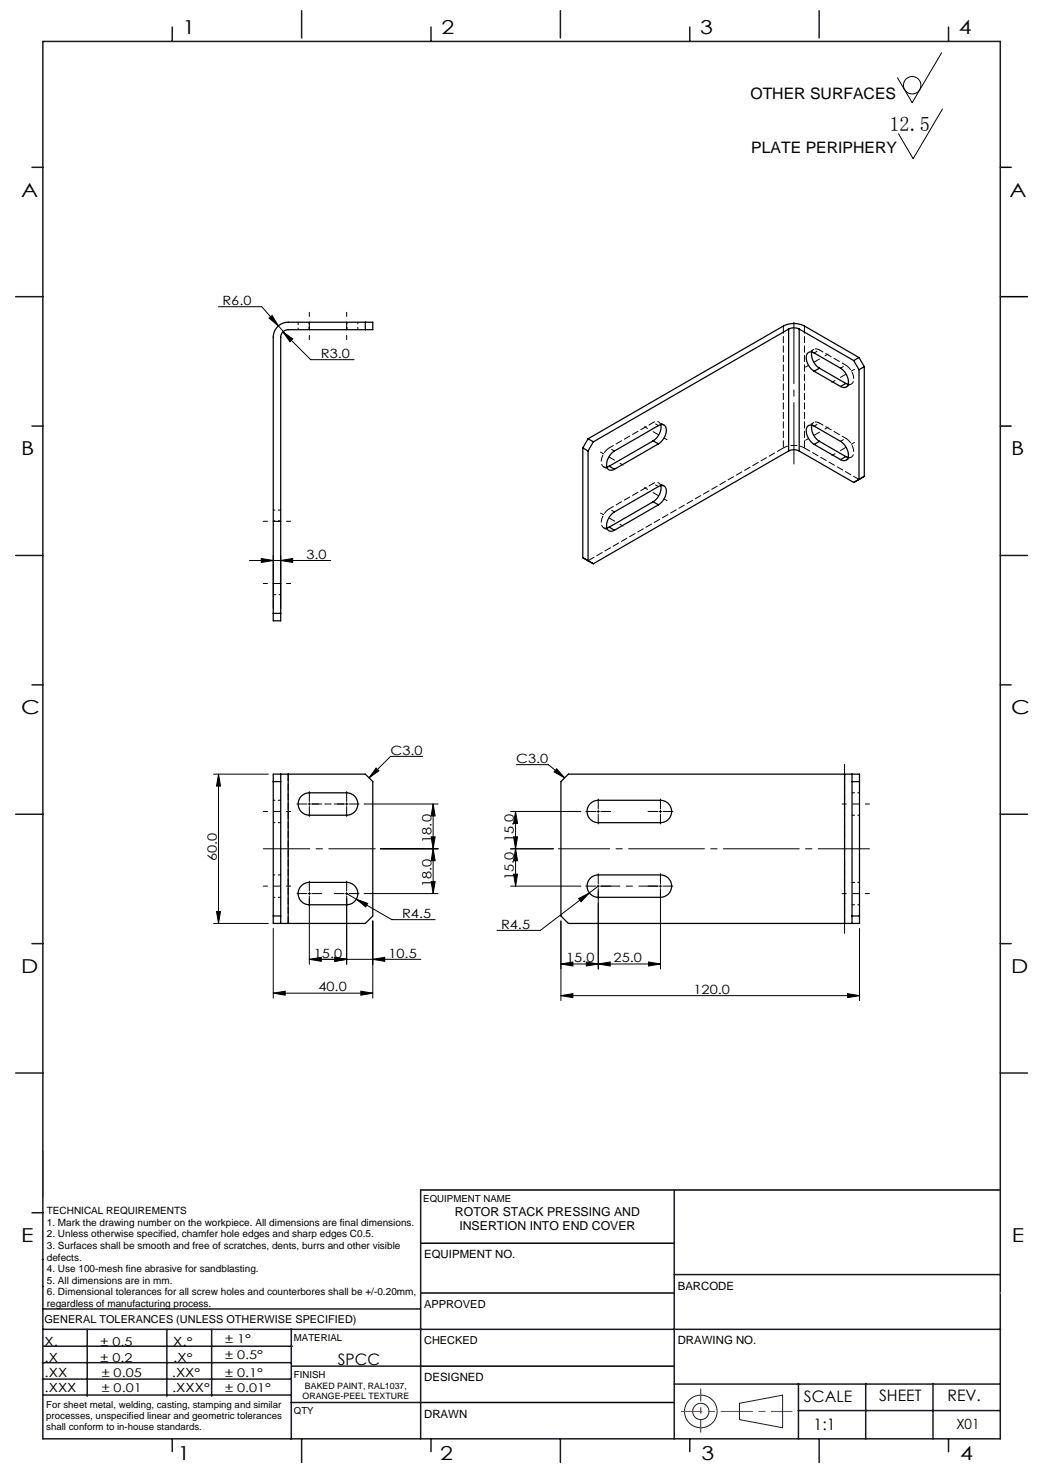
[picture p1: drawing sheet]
<svg xmlns="http://www.w3.org/2000/svg" width="210mm" height="297mm" viewBox="0 0 210 297" stroke-linecap="round" stroke-linejoin="round" font-family="sans-serif">
<g fill="none" stroke="#191924" stroke-width=".2">
<path d="M8.6 231.2v9.4M148.6 282l8.7-1.6v6.5l-8.7-1.6z"/>
<circle cx="140.8" cy="283.6" r="3.3"/>
<circle cx="140.8" cy="283.6" r="1.64"/>
</g>
<path d="M201 33.6h2.2M201 59.6h5.5M201 85.6h2.2M84.5 239.1h116.5M84.6 259.8h50.9M84.6 249.8h50.9M84.6 274.5h50.9M84.5 281.8h51" fill="none" stroke="#000" stroke-width=".3"/>
<path d="M136.9 283.6h22.3" fill="none" stroke="#f00" stroke-width=".2" stroke-dasharray="6.3 1.3 1.3 1.3" stroke-dashoffset="2.2"/>
<path d="M140.8 287.8v-8.7" fill="none" stroke="#f00" stroke-width=".2" stroke-dasharray="6.3 1.3 1.3 1.3" stroke-dashoffset="3.9"/>
<g fill="none" stroke="#191924" stroke-width=".3">
<path d="M8.6 8.3h192.4v280.8h-192.4zM34.6 5.4v2.9M60.6 2.2v5.4M86.6 5.4v2.9M112.6 2.2v5.4M138.6 5.4v2.9M164.6 2.2v5.4M190.6 5.4v2.9M6.4 33.6h2.2M3.2 59.6h5.4M6.4 85.6h2.2M3.2 111.6h5.4"/>
<path d="M201 111.6h5.5M6.4 137.6h2.2M201 137.6h2.2M3.2 163.6h5.4M201 163.6h5.5M6.4 189.6h2.2M201 189.6h2.2M3.2 215.6h5.4M201 215.6h5.5M84.5 239.1v50M135.5 239.1v50M6.4 243.7h2.2"/>
<path d="M8.5 253.1h.1M8.6 258.5h.1M135.5 256.1h65.5M8.5 277.1h49.9M8.5 273.8h49.9M8.6 267.1h75.9M8.6 263h75.9M8.8 270.5h49.9M17.5 267.1v13.5M33.5 267.1v13.5M42.5 267.1v13.5M58.5 267.1v22.1"/>
<path d="M58.6 274.5h26M84.6 267.1h116.5M135.5 278.1h65.5M160.5 278v11.1M174 278v11.1M187.5 278v11.1M8.8 280.3h49.7M34.6 289.1v2.6M58.5 281.8h26M60.6 289.1v4.8M86.6 289.1v2.6M112.6 289.1v4.8"/>
<path d="M138.6 289.1v2.6M160.4 283.5h40.6M164.6 289.1v4.8M190.6 289.1v2.6"/>
</g>
<path d="M201 259.8h.1" fill="none" stroke="#c0c0c0" stroke-width=".2"/>
<g fill="none" stroke="#000" stroke-width=".2">
<path d="M189.2 10.6l-5.9 10-2.9-5M189.4 21.9l-5.9 10-2.9-5M43.9 61.6h8.7l5.3 6.2M54.1 63.9l.6-.5 1.2 2.1zM56.9 66.7l1.9 1.4-.5 .6zM56.9 66.7l5.5 5.6h8.8M50.1 112.6h16.4M52.5 112.2l2.4 .4-2.4 .4zM54.9 111.6v10.7M56.4 112.6l2.4-.4v.8zM56.4 111.6v10.7M42.9 155.6h11"/>
<path d="M43.9 155.6l.4 2.4h-.8zM43.9 155.6v30M75.6 154.3l.5 .6-1.9 1.4zM84.9 152h-6.4l-4.3 4.3M103.7 153.7h6.5l3.3 2.6M111.9 154.5l1.6 1.8-2.1-1.2zM69.4 179.6h.5M69.4 161.6h.5M69.7 179.6l9 5.2h8.8M69.7 161.3v.5M69.7 179.3v.5M73.2 179.6h14.8"/>
<path d="M73.2 161.6h14.8M76.4 170.6h11.6M86.6 177.2h.8l-.4 2.4zM86.6 168.2h.8l-.4 2.4zM87 161.6v18M87 170.6l.4 2.4h-.8zM87 161.6l.4 2.4h-.8zM102.6 163.1h14.1M102.6 170.6h8.6M102.6 178.1h14.1M103.2 175.7h.8l-.4 2.4zM103.2 168.2h.8l-.4 2.4z"/>
<path d="M103.6 163.1l.4 2.4h-.8zM103.6 170.6l.4 2.4h-.8zM103.6 163.1v15M120.2 179.1v15.6M120.2 178.1l-11.6 8.9h-8.7M132.5 178.1h.5M132.5 163.1h.5M132.7 162.8v.5M132.7 177.8v.5M132.7 179.1v15.6M42.9 185.6h11M43.5 183.2h.8l-.4 2.4z"/>
<path d="M54.9 199.6l2.4-.4v.8zM54.9 186.6v14M54.9 199.6h20M62.2 192.8l2.4-.4v.8zM62.2 180.6v13.2M67.3 192.4l2.4 .4-2.4 .4zM69.7 180.6v13.2M71.6 180.7l2.3 .8-.4 .7zM72.5 199.2l2.4 .4-2.4 .4zM74.9 192.8l2.4-.4v.8zM74.9 185.1v15.5M84.6 192.8h-22.4"/>
<path d="M112.7 193.7l2.4-.4v.8zM112.7 185.1v16M116.3 180.6l2.1-1.2-1.6 1.8zM117.8 193.3l2.4 .4-2.4 .4zM120.2 193.7l2.4-.4v.8zM130.3 193.3l2.4 .4-2.4 .4zM132.7 193.7h-20M170.3 199.7l2.4 .4-2.4 .4zM172.7 186.6v14.5M112.7 200.1l2.4-.4v.8zM112.7 200.1h60"/>
<circle cx="183.3" cy="17.1" r="1.75"/>
</g>
<path d="M62.2 68.3v-5.5M69.7 68.3v-5.5M58.4 104.8h-5.5M58.4 117.3h-5.5M58.4 178.1h-5.5M58.4 163.1h-5.5M169.2 179.6h5.5M169.2 161.6h5.5" fill="none" stroke="#000" stroke-width=".2" stroke-dasharray="15.2 1.3 1.3 1.3" stroke-dashoffset="14.4"/>
<path d="M52.9 170.6h22.5" fill="none" stroke="#000" stroke-width=".2" stroke-dasharray="15.2 1.3 1.3 1.3" stroke-dashoffset="5.9"/>
<g fill="none" stroke="#000" stroke-width=".2" stroke-dasharray="15.2 1.3 1.3 1.3">
<path d="M61.7 179.6h-2M61.7 161.6h-2M62.2 179.6h-.3M62.2 179.6v.2M62.2 179.6h.2M62.2 179.6v-.3M62.2 179.1v-2M62.2 161.6v.2M62.2 161.6h.2M62.2 161.6v-.3M62.2 161.6h-.3M62.2 162.1v2"/>
<path d="M62.2 161.1v-2M62.7 179.6h2M62.7 161.6h2M69.2 179.6h-2M69.2 161.6h-2M69.7 179.1v-2M69.7 162.1v2M69.7 161.1v-2M70.2 179.6h2M70.2 161.6h2M119.7 178.1h-2M119.7 163.1h-2"/>
<path d="M120.2 178.1v.2M120.2 178.1h.3M120.2 178.1v-.3M120.2 178.1h-.2M120.2 178.6v2M120.2 177.6v-2M120.2 163.1h-.2M120.2 163.1v.2M120.2 163.1h.3M120.2 163.1v-.3M120.2 163.6v2M120.2 162.6v-2"/>
<path d="M120.7 178.1h2M120.7 163.1h2M132.2 178.1h-2M132.2 163.1h-2M132.7 178.6v2M132.7 177.6v-2M132.7 163.6v2M132.7 162.6v-2M133.2 178.1h2M133.2 163.1h2M62.2 180.1v2M69.7 180.1v2"/>
</g>
<path d="M69.2 161.6h-6.5" fill="none" stroke="#000" stroke-width=".2" stroke-dasharray="15.2 1.3 1.3 1.3" stroke-dashoffset="13.9"/>
<path d="M159.5 64.7v28.5" fill="none" stroke="#000" stroke-width=".2" stroke-dasharray="15.2 1.3 1.3 1.3" stroke-dashoffset="2.9"/>
<path d="M161.9 73.8l4.5-2.6M167.2 76.8l4.5-2.6M125.2 93.5l-4.5-2.7M134 88.4l-4.5-2.7M161.9 88.5l4.5-2.7M167.2 91.5l4.5-2.6M125.2 105.7l-4.5-2.6M134 100.6l-4.5-2.6" fill="none" stroke="#000" stroke-width=".2" stroke-dasharray="15.2 1.3 1.3 1.3" stroke-dashoffset="14.5"/>
<path d="M169.7 153.6v34" fill="none" stroke="#000" stroke-width=".2" stroke-dasharray="15.2 1.3 1.3 1.3" stroke-dashoffset=".1"/>
<path d="M112.2 170.6h62.5" fill="none" stroke="#000" stroke-width=".2" stroke-dasharray="15.2 1.3 1.3 1.3" stroke-dashoffset="4.9"/>
<path d="M132.2 178.1h-11.5" fill="none" stroke="#000" stroke-width=".2" stroke-dasharray="15.2 1.3 1.3 1.3" stroke-dashoffset="11.4"/>
<g fill="#000">
<path d="M56.4 112.6l2.4-.4v.8zM52.5 112.2l2.4 .4-2.4 .4zM117.8 193.3l2.4 .4-2.4 .4zM112.7 193.7l2.4-.4v.8z"/>
<path d="M86.6 177.2h.8l-.4 2.4zM87 170.6l.4 2.4h-.8zM86.6 168.2h.8l-.4 2.4zM87 161.6l.4 2.4h-.8zM43.5 183.2h.8l-.4 2.4zM43.9 155.6l.4 2.4h-.8zM103.2 168.2h.8l-.4 2.4zM103.6 163.1l.4 2.4h-.8z"/>
<path d="M103.6 170.6l.4 2.4h-.8zM103.2 175.7h.8l-.4 2.4z"/>
<path d="M54.9 199.6l2.4-.4v.8zM72.5 199.2l2.4 .4-2.4 .4zM71.6 180.7l1.9 1.5 .4-.7zM75.6 154.3l.5 .6-1.9 1.4zM67.3 192.4l2.4 .4-2.4 .4zM74.9 192.8l2.4-.4v.8zM56.9 66.7l1.4 2 .5-.6zM54.1 63.9l1.8 1.6-1.2-2.1zM120.2 193.7l2.4-.4v.8zM130.3 193.3l2.4 .4-2.4 .4zM116.3 180.6l.5 .6 1.6-1.8zM112.7 200.1l2.4-.4v.8zM170.3 199.7l2.4 .4-2.4 .4zM111.9 154.5l1.6 1.8-2.1-1.2z"/>
<path d="M62.2 192.8l2.4-.4v.8zM67.3 192.4l2.4 .4-2.4 .4z"/>
</g>
<g fill="none" stroke="#000" stroke-width=".25">
<path d="M55.8 65.6l1.2-.7 .9-.1h17v1.5h-17a1.5 1.5 0 0 0-1.5 1.5v57h-1.5v-57l.2-1zM73.4 64.8v1.5M158.5 66.1a2.34 2.34 0 0 1 2.1 0M158.5 66.1l-39.3 22.7M158.5 66.1v24.5M160.6 66.1l11 6.4M160.6 66.1v24.5M163.1 70.7a3.2 3.2 0 0 0 1.6 3.3M163.6 74.6a3.2 3.2 0 0 1-1.4-3.5 .96 .96 0 0 1 1.4-.2l5.3 3.1a3.2 3.2 0 0 1 1.4 3.5 .96 .96 0 0 1-1.4 .2M163.6 74.6l5.3 3.1M164.7 74l-1.1 .6M164.7 74l5.3 3.1"/>
<path d="M170 77.1l.4 .1M170 77.1l-1.1 .6M171.6 72.5l1 1.8M172.6 71.8l-10.9-6.3a4.7 4.7 0 0 0-4.3 0l-39.2 22.7M172.6 71.8l-1 .7M172.6 71.8l1.1 1.9M172.6 74.3v22l1.1-.6M173.7 73.7l-1.1 .6M173.7 73.7v22M117.1 90l1.1 .6M117.1 90v22.1l2.1 1.2 39.3-22.7M118.2 88.2l1 .6"/>
<path d="M118.2 88.2l-1.1 1.8M118.2 90.6v22.1M119.2 88.8l-1 1.8M122.4 93.7l-.4 .2M122.4 93.7l1.1 .6M131.3 88.6l1 .6M131.3 88.6l-8.9 5.1M132.3 89.2a3.2 3.2 0 0 0 1.4-3.5 .96 .96 0 0 0-1.4-.2l-8.8 5.1a3.2 3.2 0 0 0-1.4 3.5 .96 .96 0 0 0 1.4 .2M132.3 89.2l-8.8 5.1M132.8 85.3a3.2 3.2 0 0 1-1.5 3.3M132.8 97.6a3.2 3.2 0 0 1-1.5 3.2M158.5 90.6a2.34 2.34 0 0 1 2.1 0"/>
<path d="M160.6 90.6l11 6.4 2.1-1.3M163.1 85.4a3.2 3.2 0 0 0 1.6 3.3M163.6 89.3a3.2 3.2 0 0 1-1.4-3.5 .96 .96 0 0 1 1.4-.2l5.3 3.1a3.2 3.2 0 0 1 1.4 3.5 .96 .96 0 0 1-1.4 .2M163.6 89.3l5.3 3.1M164.7 88.7l-1.1 .6M164.7 88.7l5.3 3M170 91.7l.4 .2M170 91.7l-1.1 .7M122.4 105.9l-.4 .2M122.4 105.9l1.1 .6M131.3 100.8l1 .6M131.3 100.8l-8.9 5.1"/>
<path d="M132.3 101.4a3.2 3.2 0 0 0 1.4-3.4 .96 .96 0 0 0-1.4-.2l-8.8 5.1a3.2 3.2 0 0 0-1.4 3.4 .96 .96 0 0 0 1.4 .2M132.3 101.4l-8.8 5.1M54.9 123.3h1.5M54.9 157.1h1.5M56.4 155.6h1.5M56.4 155.6h-1.5v30h1.5M56.4 155.6v30M57.9 155.6h15.5l1.5 1.5v27l-1.5 1.5h-15.5M57.9 155.6v30M60.6 159.9a2.25 2.25 0 0 1 1.6-.6h7.5a2.25 2.25 0 0 1 2.2 2.3 2.25 2.25 0 0 1-2.2 2.2h-7.5a2.25 2.25 0 0 1-2.1-1.4 2.25 2.25 0 0 1 .5-2.5zM169.7 155.6h1.5M169.7 155.6h-55.5l-1.5 1.5v27l1.5 1.5h55.5"/>
<path d="M169.7 155.6v30M171.2 157.1h1.5M171.2 155.6h1.5v30h-1.5M171.2 155.6v30M60.6 177.9a2.25 2.25 0 0 1 1.6-.6h7.5a2.25 2.25 0 0 1 2.2 2.3 2.25 2.25 0 0 1-2.2 2.2h-7.5a2.25 2.25 0 0 1-2.1-1.4 2.25 2.25 0 0 1 .5-2.5zM118.7 176.4a2.25 2.25 0 0 1 1.5-.6h12.5a2.25 2.25 0 0 1 2.3 2.3 2.25 2.25 0 0 1-2.3 2.2h-12.5a2.25 2.25 0 0 1-2.1-1.4 2.25 2.25 0 0 1 .6-2.5zM118.7 161.4a2.25 2.25 0 0 1 1.5-.6h12.5a2.25 2.25 0 0 1 2.3 2.3 2.25 2.25 0 0 1-2.3 2.2h-12.5a2.25 2.25 0 0 1-2.1-1.4 2.25 2.25 0 0 1 .6-2.5zM54.9 184.1h1.5M56.4 185.6h1.5M169.7 185.6h1.5M171.2 184.1h1.5"/>
</g>
<g fill="none" stroke="#000" stroke-width=".2" stroke-dasharray="1.3 .6" stroke-dashoffset=".8">
<path d="M59.9 64.8v1.5M62.2 66.3v-1.5M69.7 66.3v-1.5M71.9 66.3v-1.5M54.9 119.5h1.5M56.4 104.8h-1.5M56.4 117.3h-1.5M56.4 102.5h-1.5M171.2 159.3h1.5M56.4 175.8h-1.5M56.4 160.8h-1.5M56.4 165.3h-1.5"/>
<path d="M171.2 163.8h1.5M171.2 177.3h1.5M56.4 180.3h-1.5M171.2 181.8h1.5"/>
</g>
<path d="M157.4 90l-39.2 22.7M57.9 155.6v30M169.7 155.6v30" fill="none" stroke="#000" stroke-width=".2" stroke-dasharray="1.3 .6" stroke-dashoffset="-.1"/>
<g fill="none" stroke="#000" stroke-width=".2" stroke-dasharray="1.3 .6" stroke-dashoffset=".6">
<path d="M163.5 70.2l-1 .6M163.6 70.9l1.1-.6M168.9 74l1.1-.6M170 77.8l1.1-.6M121.3 93.8l1.1 .6M123.5 90.6l-1.1-.6M132.3 85.5l-1-.6M132.3 97.8l-1-.6M133.4 85.4l-1-.6M133.4 97.7l-1-.7M163.5 84.9l-1 .6M163.6 85.6l1.1-.6"/>
<path d="M168.9 88.7l1.1-.6M170 92.5l1.1-.6M121.3 106l1.1 .7M123.5 102.9l-1.1-.6"/>
</g>
<path d="M170 73.4a3.2 3.2 0 0 1 1.4 3.5 .82 .82 0 0 1-1 .3M122 93.9a.97 .97 0 0 1-1.2-1.3 3.6 3.6 0 0 1 1.6-2.6M170 88.1a3.2 3.2 0 0 1 1.4 3.5 .82 .82 0 0 1-1 .3M172.6 96.3l-10.9-6.3M122 106.1a.97 .97 0 0 1-1.2-1.3 3.6 3.6 0 0 1 1.6-2.5" fill="none" stroke="#000" stroke-width=".2" stroke-dasharray="1.3 .6"/>
<path d="M122.4 90l8.9-5.1M161.7 90a4.7 4.7 0 0 0-4.3 0M122.4 102.3l8.9-5.1" fill="none" stroke="#000" stroke-width=".2" stroke-dasharray="1.3 .6" stroke-dashoffset=".3"/>
<path d="M163.1 70.7l.1-.2a.96 .96 0 0 1 1.5-.2M131.3 84.9l.5-.2a.83 .83 0 0 1 1 .6M131.3 97.2l.5-.3a.83 .83 0 0 1 1 .7M163.1 85.4l.1-.2a.96 .96 0 0 1 1.5-.2" fill="none" stroke="#000" stroke-width=".2" stroke-dasharray="1.3 .6" stroke-dashoffset=".9"/>
<path d="M164.7 70.3l5.3 3.1M164.7 85l5.3 3.1" fill="none" stroke="#000" stroke-width=".2" stroke-dasharray="1.3 .6" stroke-dashoffset=".4"/>
<path d="M157.4 65.5v24.5M161.7 65.5v24.5" fill="none" stroke="#000" stroke-width=".2" stroke-dasharray="1.3 .6" stroke-dashoffset="-.2"/>
<text font-size="4.1" x="178.7" y="26.3">12.5</text>
<g font-size="3.9">
<text x="36.7" y="6.9">1</text>
<text x="88.7" y="6.9">2</text>
<text x="140.7" y="6.9">3</text>
<text x="192.7" y="6.9">4</text>
<text x="4.2" y="39.5">A</text>
<text x="202.9" y="39.5">A</text>
<text x="4.2" y="91.5">B</text>
<text x="203.2" y="91.5">B</text>
<text x="4.2" y="143.5">C</text>
<text x="203.2" y="143.5">C</text>
<text x="4.2" y="195.5">D</text>
<text x="203.2" y="195.5">D</text>
<text x="4.2" y="249.6">E</text>
<text x="203.3" y="249.6">E</text>
<text x="35.7" y="293.4">1</text>
<text x="88.4" y="293.4">2</text>
<text x="141" y="293.4">3</text>
<text x="193" y="293.4">4</text>
</g>
<g font-size="3.2">
<text x="150.8" y="20">OTHER SURFACES</text>
<text x="151" y="30.8">PLATE PERIPHERY</text>
<text x="67.9" y="274.3">SPCC</text>
<text x="161.6" y="281.7">SCALE</text>
<text x="176.7" y="281.5">SHEET</text>
<text x="190.4" y="281.5">REV.</text>
<text x="163.5" y="287.5">1:1</text>
</g>
<text font-size="2.8" x="192.2" y="287.2">X01</text>
<g font-size="2.6">
<text x="44.7" y="61.3">R6.0</text>
<text x="64.5" y="71.9">R3.0</text>
<text x="61.6" y="112.3">3.0</text>
<text x="78.5" y="151.6">C3.0</text>
<text x="103.7" y="153.3">C3.0</text>
<text x="43.6" y="173.1" transform="rotate(-90 43.6 173.1)">60.0</text>
<text x="86.7" y="169.3" transform="rotate(-90 86.7 169.3)">18.0</text>
<text x="103.2" y="169.2" transform="rotate(-90 103.2 169.2)">15.0</text>
<text x="86.7" y="178.2" transform="rotate(-90 86.7 178.2)">18.0</text>
<text x="103.2" y="176.9" transform="rotate(-90 103.2 176.9)">15.0</text>
<text x="80.8" y="184.4">R4.5</text>
<text x="100.7" y="186.6">R4.5</text>
<text x="63.1" y="192.4">15.0</text>
<text x="78.1" y="192.4">10.5</text>
<text x="113.8" y="193.4">15.0</text>
<text x="123.3" y="193.4">25.0</text>
<text x="64" y="199.2">40.0</text>
<text x="139.4" y="199.7">120.0</text>
</g>
<g font-size="2.5">
<text x="91.4" y="244.4">ROTOR STACK PRESSING AND</text>
<text x="92.3" y="247.3">INSERTION INTO END COVER</text>
<text x="8.9" y="273.6">.X</text>
<text x="8.9" y="270.4">X.</text>
<text x="34.8" y="273.7">.X°</text>
<text x="34.8" y="270.5">X.°</text>
<text x="9" y="276.7">.XX</text>
<text x="9" y="279.7">.XXX</text>
<text x="34.5" y="276.7">.XX°</text>
<text x="34.6" y="279.8">.XXX°</text>
</g>
<g font-size="2.4">
<text x="45.2" y="270">± 1°</text>
<text x="20.2" y="270.4">± 0.5</text>
<text x="20.2" y="273.7">± 0.2</text>
<text x="45.2" y="273.2">± 0.5°</text>
<text x="20.4" y="279.7">± 0.01</text>
<text x="20.4" y="276.7">± 0.05</text>
<text x="45.2" y="276.7">± 0.1°</text>
<text x="45.2" y="279.7">± 0.01°</text>
</g>
<g font-size="2.3">
<text x="85.2" y="252.9">EQUIPMENT NO.</text>
<text x="136.2" y="259.2">BARCODE</text>
<text x="136.2" y="270.2">DRAWING NO.</text>
<text x="85.2" y="277.6">DESIGNED</text>
<text x="85.2" y="284.9">DRAWN</text>
</g>
<g font-size="2.2">
<text x="85.2" y="262.8">APPROVED</text>
<text x="8.9" y="265.9">GENERAL TOLERANCES (UNLESS OTHERWISE SPECIFIED)</text>
<text x="85.2" y="270.1">CHECKED</text>
</g>
<g font-size="2">
<text x="9.4" y="244">TECHNICAL REQUIREMENTS</text>
<text x="9.4" y="246.3">1. Mark the drawing number on the workpiece. All dimensions are final dimensions.</text>
<text x="9.4" y="248.6">2. Unless otherwise specified, chamfer hole edges and sharp edges C0.5.</text>
<text x="9.4" y="251">3. Surfaces shall be smooth and free of scratches, dents, burrs and other visible</text>
<text x="9.4" y="253.3">defects.</text>
<text x="9.4" y="255.6">4. Use 100-mesh fine abrasive for sandblasting.</text>
<text x="9.4" y="258">5. All dimensions are in mm.</text>
<text x="9.4" y="260.3">6. Dimensional tolerances for all screw holes and counterbores shall be +/-0.20mm,</text>
<text x="9.4" y="262.6">regardless of manufacturing process.</text>
</g>
<g font-size="1.9">
<text x="85.1" y="241.5">EQUIPMENT NAME</text>
<text x="59.1" y="269.5">MATERIAL</text>
<text x="59.1" y="276.9">FINISH</text>
<text x="9.3" y="282.9">For sheet metal, welding, casting, stamping and similar</text>
<text x="9.3" y="285.1">processes, unspecified linear and geometric tolerances</text>
<text x="9.3" y="287.4">shall conform to in-house standards.</text>
<text x="59.1" y="284.2">QTY</text>
</g>
<g font-size="1.8">
<text x="60.8" y="281.1">ORANGE-PEEL TEXTURE</text>
<text x="61.3" y="279">BAKED PAINT, RAL1037,</text>
</g>
</svg>
